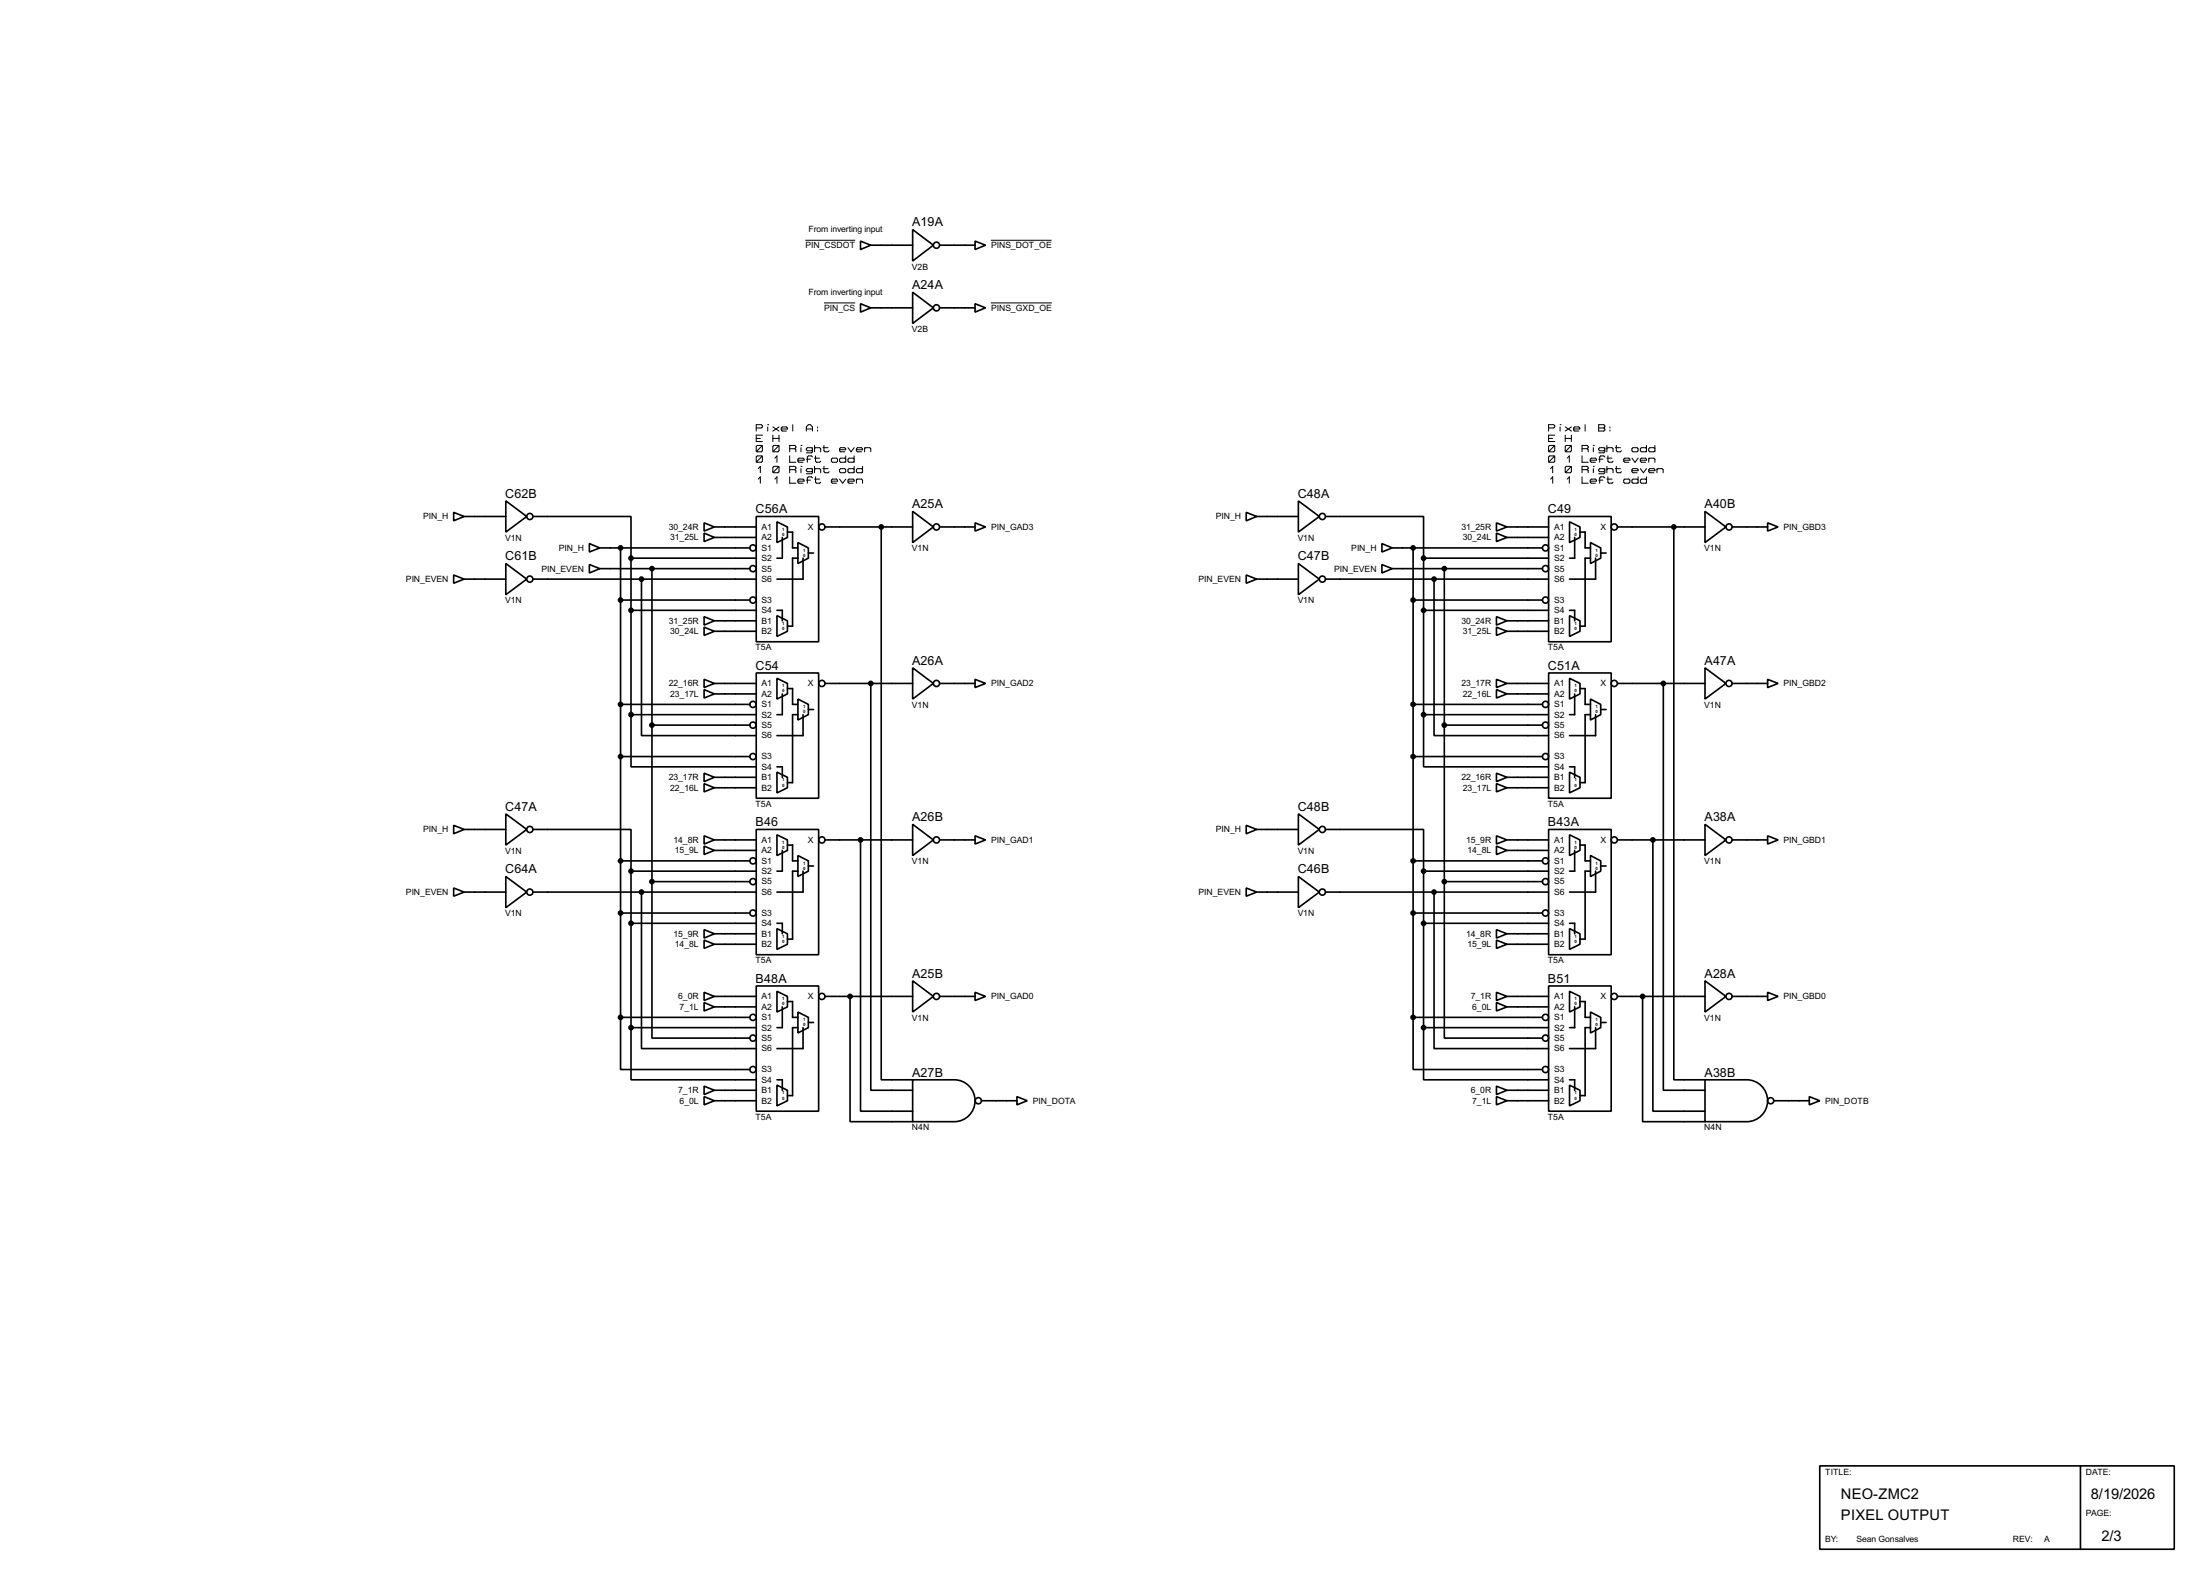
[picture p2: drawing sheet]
<svg xmlns="http://www.w3.org/2000/svg" width="536mm" height="383mm" viewBox="0 0 536 383" stroke-linecap="round" stroke-linejoin="round" font-family="sans-serif">
<g fill="none" stroke="#000" stroke-width=".4">
<path d="M209.6 58.7l2.5 1-2.5 1.1zM212.1 59.7h10.2M222.3 55.9l5.1 3.8-5.1 3.9zM228.9 59.7h8.6M237.5 58.7l2.6 1-2.6 1.1zM209.6 74l2.5 1-2.5 1zM212.1 75h10.2M222.3 71.2l5.1 3.8-5.1 3.8zM228.9 75h8.6M237.5 74l2.6 1-2.6 1zM110.5 124.8l2.6 1-2.6 1zM113.1 125.8h10.1"/>
<path d="M123.2 137.2l5.1 3.8-5.1 3.8zM123.2 122l5.1 3.8-5.1 3.8zM129.8 125.8h23.9v10.1M143.6 132.4l2.5 1-2.5 1zM143.6 137.5l2.5 1-2.5 1zM146.1 133.4h36.6M146.1 138.5h36.6M151.2 133.4v114.3M153.7 135.9h30.5M153.7 135.9v38.1M158.8 138.5v76.2M171.5 127.3l2.5 1-2.5 1z"/>
<path d="M171.5 129.8l2.5 1.1-2.5 1zM174 128.3h10.2M174 130.9h10.2M184.2 125.8h15.2v30.5h-15.2zM189.3 127.1l2.5 1.2v2.6l-2.5 1.2zM190.6 130.9v5h-1.3M191.8 129.6h1.3v3.8h1.3M194.4 132.1l2.5 1.3v2.5l-2.5 1.3zM194.4 135.9h-1.3v16.6h-1.3M195.6 135.9v5.1h-6.3M196.9 134.7h1.3M201 128.3h21.3"/>
<path d="M214.7 128.3v134.6h7.6M222.3 124.5l5.1 3.8-5.1 3.8zM228.9 128.3h8.6M237.5 127.3l2.6 1-2.6 1zM303.6 124.8l2.5 1-2.5 1zM306.1 125.8h10.2M316.3 137.2l5.1 3.8-5.1 3.8zM316.3 122l5.1 3.8-5.1 3.8zM322.9 125.8h23.9v10.1M336.6 132.4l2.5 1-2.5 1zM336.6 137.5l2.5 1-2.5 1zM339.1 133.4h36.6"/>
<path d="M339.1 138.5h36.6M344.2 133.4v114.3M346.8 135.9h30.4M346.8 135.9v38.1M351.8 138.5v76.2M364.5 127.3l2.6 1-2.6 1zM364.5 129.8l2.6 1.1-2.6 1zM367.1 128.3h10.1M367.1 130.9h10.1M377.2 125.8h15.3v30.5h-15.3zM382.3 127.1l2.6 1.2v2.6l-2.6 1.2zM383.6 130.9v5h-1.3"/>
<path d="M384.9 129.6h1.2v3.8h1.3M387.4 132.1l2.5 1.3v2.5l-2.5 1.3zM387.4 135.9h-1.3v16.6h-1.2M388.7 135.9v5.1h-6.4M389.9 134.7h1.3M394 128.3h21.3M407.7 128.3v134.6h7.6M415.3 124.5l5.1 3.8-5.1 3.8zM421.9 128.3h8.7M430.6 127.3l2.5 1-2.5 1zM110.5 140l2.6 1-2.6 1zM113.1 141h10.1"/>
<path d="M129.8 141h54.4M151.2 146.1h31.5M153.7 148.6h30.5M156.3 141v38.1h27.9M171.5 152.7l2.5 1-2.5 1zM171.5 150.2l2.5 1-2.5 1zM174 153.7h10.2M174 151.2h10.2M189.3 149.9l2.5 1.3v2.5l-2.5 1.3zM189.3 148.6h1.3v2.6M303.6 140l2.5 1-2.5 1zM306.1 141h10.2"/>
<path d="M322.9 141h54.3M344.2 146.1h31.5M346.8 148.6h30.4M349.3 141v38.1h27.9M364.5 152.7l2.6 1-2.6 1zM364.5 150.2l2.6 1-2.6 1zM367.1 153.7h10.1M367.1 151.2h10.1M382.3 149.9l2.6 1.3v2.5l-2.6 1.3zM382.3 148.6h1.3v2.6M151.2 171.5h31.5M153.7 174v12.7h30.5"/>
<path d="M153.7 174h30.5M158.8 176.6h23.9M171.5 165.4l2.5 1-2.5 1zM171.5 167.9l2.5 1.1-2.5 1zM174 166.4h10.2M174 169h10.2M184.2 163.9h15.2v30.5h-15.2zM189.3 165.2l2.5 1.2v2.6l-2.5 1.2zM190.6 169v5h-1.3M191.8 167.7h1.3v3.8h1.3M194.4 170.2l2.5 1.3v2.5l-2.5 1.3zM194.4 174h-1.3v16.6h-1.3"/>
<path d="M195.6 174v5.1h-6.3M196.9 172.8h1.3M201 166.4h21.3M212.1 166.4v99.1h10.2M222.3 162.6l5.1 3.8-5.1 3.8zM228.9 166.4h8.6M237.5 165.4l2.6 1-2.6 1zM344.2 171.5h31.5M346.8 174v12.7h30.4M346.8 174h30.4M351.8 176.6h23.9M364.5 165.4l2.6 1-2.6 1z"/>
<path d="M364.5 167.9l2.6 1.1-2.6 1zM367.1 166.4h10.1M367.1 169h10.1M377.2 163.9h15.3v30.5h-15.3zM382.3 165.2l2.6 1.2v2.6l-2.6 1.2zM383.6 169v5h-1.3M384.9 167.7h1.2v3.8h1.3M387.4 170.2l2.5 1.3v2.5l-2.5 1.3zM387.4 174h-1.3v16.6h-1.2M388.7 174v5.1h-6.4M389.9 172.8h1.3M394 166.4h21.3"/>
<path d="M405.2 166.4v99.1h10.1M415.3 162.6l5.1 3.8-5.1 3.8zM421.9 166.4h8.7M430.6 165.4l2.5 1-2.5 1zM123.2 198.2l5.1 3.8-5.1 3.8zM151.2 184.2h31.5M171.5 190.8l2.5 1-2.5 1zM171.5 188.3l2.5 1-2.5 1zM174 191.8h10.2M174 189.3h10.2M189.3 188l2.5 1.3v2.5l-2.5 1.3zM189.3 186.7h1.3v2.6"/>
<path d="M316.3 198.2l5.1 3.8-5.1 3.8zM344.2 184.2h31.5M364.5 190.8l2.6 1-2.6 1zM364.5 188.3l2.6 1-2.6 1zM367.1 191.8h10.1M367.1 189.3h10.1M382.3 188l2.6 1.3v2.5l-2.6 1.3zM382.3 186.7h1.3v2.6M110.5 216.2l2.6 1-2.6 1zM110.5 201l2.6 1-2.6 1zM113.1 217.2h10.1M113.1 202h10.1"/>
<path d="M123.2 213.4l5.1 3.8-5.1 3.8zM129.8 202h23.9v10.1M129.8 217.2h54.4M151.2 209.6h31.5M153.7 212.1h30.5M153.7 212.1v38.1M156.3 217.2v38.1h27.9M158.8 214.7v38.1h23.9M158.8 214.7h23.9M171.5 203.5l2.5 1-2.5 1zM171.5 206l2.5 1.1-2.5 1zM174 204.5h10.2"/>
<path d="M174 207.1h10.2M184.2 202h15.2v30.5h-15.2zM189.3 203.3l2.5 1.2v2.6l-2.5 1.2zM190.6 207.1v5h-1.3M191.8 205.8h1.3v3.8h1.3M194.4 208.3l2.5 1.3v2.5l-2.5 1.3zM194.4 212.1h-1.3v16.6h-1.3M195.6 212.1v5.1h-6.3M196.9 210.9h1.3M201 204.5h21.3M209.6 204.5v66.1h12.7M222.3 200.7l5.1 3.8-5.1 3.8z"/>
<path d="M228.9 204.5h8.6M237.5 203.5l2.6 1-2.6 1zM303.6 216.2l2.5 1-2.5 1zM303.6 201l2.5 1-2.5 1zM306.1 217.2h10.2M306.1 202h10.2M316.3 213.4l5.1 3.8-5.1 3.8zM322.9 202h23.9v10.1M322.9 217.2h54.3M344.2 209.6h31.5M346.8 212.1h30.4M346.8 212.1v38.1"/>
<path d="M349.3 217.2v38.1h27.9M351.8 214.7v38.1h23.9M351.8 214.7h23.9M364.5 203.5l2.6 1-2.6 1zM364.5 206l2.6 1.1-2.6 1zM367.1 204.5h10.1M367.1 207.1h10.1M377.2 202h15.3v30.5h-15.3zM382.3 203.3l2.6 1.2v2.6l-2.6 1.2zM383.6 207.1v5h-1.3M384.9 205.8h1.2v3.8h1.3M387.4 208.3l2.5 1.3v2.5l-2.5 1.3z"/>
<path d="M387.4 212.1h-1.3v16.6h-1.2M388.7 212.1v5.1h-6.4M389.9 210.9h1.3M394 204.5h21.3M402.6 204.5v66.1h12.7M415.3 200.7l5.1 3.8-5.1 3.8zM421.9 204.5h8.7M430.6 203.5l2.5 1-2.5 1zM151.2 222.3h31.5M153.7 224.8h30.5M171.5 228.9l2.5 1-2.5 1zM171.5 226.4l2.5 1-2.5 1z"/>
<path d="M174 229.9h10.2M174 227.4h10.2M189.3 226.1l2.5 1.3v2.5l-2.5 1.3zM189.3 224.8h1.3v2.6M222.3 238.8l5.1 3.8-5.1 3.8zM344.2 222.3h31.5M346.8 224.8h30.4M364.5 228.9l2.6 1-2.6 1zM364.5 226.4l2.6 1-2.6 1zM367.1 229.9h10.1M367.1 227.4h10.1M382.3 226.1l2.6 1.3v2.5l-2.6 1.3z"/>
<path d="M382.3 224.8h1.3v2.6M415.3 238.8l5.1 3.8-5.1 3.8zM151.2 247.7v12.7h31.5M151.2 247.7h31.5M153.7 250.2v12.7h30.5M153.7 250.2h30.5M171.5 241.6l2.5 1-2.5 1zM171.5 244.1l2.5 1.1-2.5 1zM174 242.6h10.2M174 245.2h10.2M184.2 240.1h15.2v30.5h-15.2zM189.3 241.4l2.5 1.2v2.6l-2.5 1.2z"/>
<path d="M190.6 245.2v5h-1.3M191.8 243.9h1.3v3.8h1.3M194.4 246.4l2.5 1.3v2.5l-2.5 1.3zM194.4 250.2h-1.3v16.6h-1.3M195.6 250.2v5.1h-6.3M196.9 249h1.3M201 242.6h21.3M207.1 242.6v30.5h15.2M228.9 242.6h8.6M237.5 241.6l2.6 1-2.6 1zM344.2 247.7v12.7h31.5M344.2 247.7h31.5"/>
<path d="M346.8 250.2v12.7h30.4M346.8 250.2h30.4M364.5 241.6l2.6 1-2.6 1zM364.5 244.1l2.6 1.1-2.6 1zM367.1 242.6h10.1M367.1 245.2h10.1M377.2 240.1h15.3v30.5h-15.3zM382.3 241.4l2.6 1.2v2.6l-2.6 1.2zM383.6 245.2v5h-1.3M384.9 243.9h1.2v3.8h1.3M387.4 246.4l2.5 1.3v2.5l-2.5 1.3zM387.4 250.2h-1.3v16.6h-1.2"/>
<path d="M388.7 250.2v5.1h-6.4M389.9 249h1.3M394 242.6h21.3M400.1 242.6v30.5h15.2M421.9 242.6h8.7M430.6 241.6l2.5 1-2.5 1zM171.5 267l2.5 1-2.5 1zM171.5 264.5l2.5 1-2.5 1zM174 268h10.2M174 265.5h10.2M189.3 264.2l2.5 1.3v2.5l-2.5 1.3zM189.3 262.9h1.3v2.6"/>
<path d="M222.3 262.9h10.2a5.1 5.1 0 0 1 5 5.1 5.1 5.1 0 0 1-5 5.1h-10.2zM239.1 268h8.6M247.7 267l2.5 1-2.5 1zM364.5 267l2.6 1-2.6 1zM364.5 264.5l2.6 1-2.6 1zM367.1 268h10.1M367.1 265.5h10.1M382.3 264.2l2.6 1.3v2.5l-2.6 1.3zM382.3 262.9h1.3v2.6M415.3 262.9h10.2a5.1 5.1 0 0 1 5.1 5.1 5.1 5.1 0 0 1-5.1 5.1h-10.2zM432.1 268h8.6M440.7 267l2.6 1-2.6 1z"/>
<path d="M443.3 356.9h86.3v20.3h-86.3zM506.8 356.9v20.3"/>
<circle cx="228.1" cy="59.7" r=".75"/>
<circle cx="228.1" cy="75" r=".75"/>
<circle cx="129" cy="125.8" r=".75"/>
<circle cx="183.4" cy="138.5" r=".75"/>
<circle cx="183.4" cy="133.4" r=".75"/>
<circle cx="200.2" cy="128.3" r=".75"/>
<circle cx="228.1" cy="128.3" r=".75"/>
<circle cx="322.1" cy="125.8" r=".75"/>
<circle cx="376.4" cy="133.4" r=".75"/>
<circle cx="376.4" cy="138.5" r=".75"/>
<circle cx="393.2" cy="128.3" r=".75"/>
<circle cx="421.1" cy="128.3" r=".75"/>
<circle cx="129" cy="141" r=".75"/>
<circle cx="183.4" cy="146.1" r=".75"/>
<circle cx="322.1" cy="141" r=".75"/>
<circle cx="376.4" cy="146.1" r=".75"/>
<circle cx="183.4" cy="171.5" r=".75"/>
<circle cx="183.4" cy="176.6" r=".75"/>
<circle cx="200.2" cy="166.4" r=".75"/>
<circle cx="228.1" cy="166.4" r=".75"/>
<circle cx="376.4" cy="171.5" r=".75"/>
<circle cx="376.4" cy="176.6" r=".75"/>
<circle cx="393.2" cy="166.4" r=".75"/>
<circle cx="421.1" cy="166.4" r=".75"/>
<circle cx="183.4" cy="184.2" r=".75"/>
<circle cx="376.4" cy="184.2" r=".75"/>
<circle cx="129" cy="217.2" r=".75"/>
<circle cx="129" cy="202" r=".75"/>
<circle cx="183.4" cy="209.6" r=".75"/>
<circle cx="183.4" cy="214.7" r=".75"/>
<circle cx="200.2" cy="204.5" r=".75"/>
<circle cx="228.1" cy="204.5" r=".75"/>
<circle cx="322.1" cy="217.2" r=".75"/>
<circle cx="322.1" cy="202" r=".75"/>
<circle cx="376.4" cy="209.6" r=".75"/>
<circle cx="376.4" cy="214.7" r=".75"/>
<circle cx="393.2" cy="204.5" r=".75"/>
<circle cx="421.1" cy="204.5" r=".75"/>
<circle cx="183.4" cy="222.3" r=".75"/>
<circle cx="376.4" cy="222.3" r=".75"/>
<circle cx="183.4" cy="247.7" r=".75"/>
<circle cx="183.4" cy="252.8" r=".75"/>
<circle cx="200.2" cy="242.6" r=".75"/>
<circle cx="228.1" cy="242.6" r=".75"/>
<circle cx="376.4" cy="252.8" r=".75"/>
<circle cx="376.4" cy="247.7" r=".75"/>
<circle cx="393.2" cy="242.6" r=".75"/>
<circle cx="421.1" cy="242.6" r=".75"/>
<circle cx="183.4" cy="260.4" r=".75"/>
<circle cx="238.3" cy="268" r=".75"/>
<circle cx="376.4" cy="260.4" r=".75"/>
<circle cx="431.3" cy="268" r=".75"/>
</g>
<g fill="#000" stroke="#000" stroke-width=".4">
<circle cx="151.1" cy="133.4" r=".5"/>
<circle cx="153.7" cy="135.9" r=".5"/>
<circle cx="158.8" cy="138.5" r=".5"/>
<circle cx="214.6" cy="128.3" r=".5"/>
<circle cx="344.2" cy="133.4" r=".5"/>
<circle cx="346.7" cy="135.9" r=".5"/>
<circle cx="351.8" cy="138.5" r=".5"/>
<circle cx="407.7" cy="128.3" r=".5"/>
<circle cx="151.1" cy="146.1" r=".5"/>
<circle cx="153.7" cy="148.6" r=".5"/>
<circle cx="156.2" cy="141" r=".5"/>
<circle cx="344.2" cy="146.1" r=".5"/>
<circle cx="346.7" cy="148.6" r=".5"/>
<circle cx="349.3" cy="141" r=".5"/>
<circle cx="151.1" cy="171.5" r=".5"/>
<circle cx="153.7" cy="174" r=".5"/>
<circle cx="158.8" cy="176.6" r=".5"/>
<circle cx="212.1" cy="166.4" r=".5"/>
<circle cx="344.2" cy="171.5" r=".5"/>
<circle cx="346.7" cy="174" r=".5"/>
<circle cx="351.8" cy="176.6" r=".5"/>
<circle cx="405.1" cy="166.4" r=".5"/>
<circle cx="151.1" cy="184.2" r=".5"/>
<circle cx="344.2" cy="184.2" r=".5"/>
<circle cx="151.1" cy="209.6" r=".5"/>
<circle cx="153.7" cy="212.1" r=".5"/>
<circle cx="156.2" cy="217.2" r=".5"/>
<circle cx="158.8" cy="214.7" r=".5"/>
<circle cx="209.6" cy="204.5" r=".5"/>
<circle cx="344.2" cy="209.6" r=".5"/>
<circle cx="346.7" cy="212.1" r=".5"/>
<circle cx="349.3" cy="217.2" r=".5"/>
<circle cx="351.8" cy="214.7" r=".5"/>
<circle cx="402.6" cy="204.5" r=".5"/>
<circle cx="151.1" cy="222.3" r=".5"/>
<circle cx="153.7" cy="224.8" r=".5"/>
<circle cx="344.2" cy="222.3" r=".5"/>
<circle cx="346.7" cy="224.8" r=".5"/>
<circle cx="151.1" cy="247.7" r=".5"/>
<circle cx="153.7" cy="250.2" r=".5"/>
<circle cx="207" cy="242.6" r=".5"/>
<circle cx="344.2" cy="247.7" r=".5"/>
<circle cx="346.7" cy="250.2" r=".5"/>
<circle cx="400.1" cy="242.6" r=".5"/>
</g>
<path d="M196.2 58.5h12.1M241.4 58.5h14.8M200.7 73.8h7.6M241.4 73.8h14.8" fill="none" stroke="#000" stroke-width=".24"/>
<g fill="none" stroke="#000" stroke-width=".25">
<path d="M184.2 104.2h1.3l.2-.2v-.3l-.2-.3h-1.3v1.6M184.2 106.8h1M184.5 108.5h1l.2 .2v1.1l-.2 .2h-1l-.3-.2v-1.1zM184.5 111h1l.2 .3v1l-.2 .3h-1l-.3-.3v-1zM184.7 114.1l.5-.5v1.5M184.7 116.7l.5-.6v1.6M185.7 106h-1.5v1.5h1.5M185.7 108.5l-1.5 1.5M185.7 111l-1.5 1.6M187 103.4h.1M187 104v1M188.3 104l1.5 1"/>
<path d="M188.3 106.8h1.5M188.3 106v1.5M188.5 108.5h1l.3 .2v1.1l-.3 .2h-1l-.2-.2v-1.1zM188.5 113.6h1l.3 .2v1.1l-.3 .2h-1l-.2-.2v-1.1zM188.8 111.6l.5-.6v1.6M188.8 116.7l.5-.6v1.6M189.8 104l-1.5 1M189.8 106v1.5M189.8 108.5l-1.5 1.5M189.8 113.6l-1.5 1.5M190.3 104.5h1.5l-.2-.5h-1l-.3 .2v.5l.3 .3h1M192.4 111v1.6h1.5"/>
<path d="M192.4 116.1v1.6h1.5M192.4 109.3h1.2M192.4 114.4h1.2M193.1 103.4v1.6M193.6 109.3l.3-.3v-.3l-.3-.2h-1.2v1.5M193.6 114.4l.3-.3v-.3l-.3-.2h-1.2v1.5M193.6 109.3l.3 .2v.5M193.6 114.4l.3 .2v.5M194.4 112.1h1.5l-.3-.5h-1l-.2 .2v.5l.2 .3h1M194.4 117.2h1.5l-.3-.5h-1l-.2 .2v.5l.2 .3h1M195.1 108.5h.1M195.1 113.6h.1"/>
<path d="M195.1 109v1M195.1 114.1v1M196.4 105v-1l.5-.6h.5l.5 .6v1M196.4 104.5h1.5M196.4 111.8h1M196.4 116.9h1M197.9 109.3l-.2-.3h-1l-.3 .3 .3 .5h1l.2-.3M197.9 114.4l-.2-.3h-1l-.3 .3 .3 .5h1l.2-.3M197.9 109v1l-.2 .3h-1.3M197.9 114.1v1l-.2 .3h-1.3M197.9 111.3l-.2-.3h-.8l-.2 .3v1.3M197.9 116.4l-.2-.3h-.8l-.2 .3v1.3"/>
<path d="M198.4 109.3l.3-.3h1l.2 .3v.7M198.4 114.4l.3-.3h1l.2 .3v.7M198.4 108.5v1.5M198.4 113.6v1.5M198.4 111.6h1.3M198.4 116.7h1.3M198.7 111v1.3l.2 .3h.8l.2-.3M198.7 116.1v1.3l.2 .3h.8l.2-.3M199.2 104v.2M199.2 104.7v.3M200.5 109h1.2M200.5 114.1h1.2"/>
<path d="M200.7 108.5v1.3l.3 .2h.7l.3-.2M200.7 113.6v1.3l.3 .2h.7l.3-.2M202.5 111.8l.3-.2h1l.2 .2v.5l-.2 .3h-1l-.3-.3zM202.5 117.2h1.5l-.2-.5h-1l-.3 .2v.5l.3 .3h1M204.5 109.5h1.5l-.2-.5h-1l-.3 .3v.5l.3 .2h1M204.5 116.7l.8 1 .7-1M204.8 114.1h1l.2 .3v.5l-.2 .2h-1l-.3-.2v-.5zM206 111v1.6M206 111.8l-.2-.2h-1l-.3 .2v.5l.3 .3h1l.2-.3M206.6 109l.7 1 .8-1M206.6 117.2h1.5l-.3-.5h-1l-.2 .2v.5l.2 .3h1M208.1 111.8l-.3-.2h-1l-.2 .2v.5l.2 .3h1l.3-.3"/>
<path d="M208.1 114.4l-.3-.3h-1l-.2 .3v.5l.2 .2h1l.3-.2M208.1 111v1.6M208.1 113.6v1.5M208.6 109.5h1.5l-.2-.5h-1l-.3 .3v.5l.3 .2h1M208.6 116.9l.3-.2h1l.2 .2v.8M208.6 116.7v1M210.1 113.6v1.5M210.1 114.4l-.2-.3h-1l-.3 .3v.5l.3 .2h1l.2-.2M210.6 109.3l.3-.3h1l.2 .3v.7M210.6 109v1M377.2 104.2h1.3l.2-.2v-.3l-.2-.3h-1.3v1.6M377.2 106.8h1"/>
<path d="M377.5 108.5h1l.2 .2v1.1l-.2 .2h-1l-.3-.2v-1.1zM377.5 111h1l.2 .3v1l-.2 .3h-1l-.3-.3v-1zM377.7 114.1l.5-.5v1.5M377.7 116.7l.5-.6v1.6M378.7 106h-1.5v1.5h1.5M378.7 108.5l-1.5 1.5M378.7 111l-1.5 1.6M380 103.4h.1M380 104v1M381.3 106.8h1.5M381.3 108.7l.2-.2h1l.3 .2v1.1l-.3 .2h-1l-.2-.2zM381.3 113.8l.2-.2h1l.3 .2v1.1l-.3 .2h-1l-.2-.2z"/>
<path d="M381.3 104l1.5 1M381.3 106v1.5M381.8 111.6l.5-.6v1.6M381.8 116.7l.5-.6v1.6M382.8 104l-1.5 1M382.8 106v1.5M382.8 108.5l-1.5 1.5M382.8 113.6l-1.5 1.5M383.3 104.5h1.5l-.2-.5h-1l-.3 .2v.5l.3 .3h1M385.4 109.3h1.2M385.4 111v1.6h1.5M385.4 114.4h1.2"/>
<path d="M385.4 116.1v1.6h1.5M386.1 103.4v1.6M386.6 109.3l.3-.3v-.3l-.3-.2h-1.2v1.5M386.6 114.4l.3-.3v-.3l-.3-.2h-1.2v1.5M386.6 109.3l.3 .2v.5M386.6 114.4l.3 .2v.5M387.4 112.1h1.5l-.3-.5h-1l-.2 .2v.5l.2 .3h1M387.4 117.2h1.5l-.3-.5h-1l-.2 .2v.5l.2 .3h1M388.1 108.5h.1M388.1 113.6h.1M388.1 109v1M388.1 114.1v1"/>
<path d="M389.4 103.4h1.3l.2 .3v.3l-.2 .2 .2 .5-.2 .3h-1.3zM389.4 104.2h1.3M389.4 111.8h1M389.4 116.9h1M390.9 109.3l-.2-.3h-1l-.3 .3 .3 .5h1l.2-.3M390.9 109v1l-.2 .3h-1.3M390.9 111.3l-.2-.3h-.8l-.2 .3v1.3M390.9 114.4l-.2-.3h-1l-.3 .3 .3 .5h1l.2-.3M390.9 114.1v1l-.2 .3h-1.3M390.9 116.4l-.2-.3h-.8l-.2 .3v1.3M391.4 109.3l.3-.3h1l.2 .3v.7M391.4 111.6h1.3"/>
<path d="M391.4 114.4l.3-.3h1l.2 .3v.7M391.4 116.7h1.3M391.4 108.5v1.5M391.4 113.6v1.5M391.7 111v1.3l.2 .3h.8l.2-.3M391.7 116.1v1.3l.2 .3h.8l.2-.3M392.2 104v.2M392.2 104.7v.3M393.5 109h1.2M393.5 114.1h1.2M393.7 108.5v1.3l.3 .2h.7l.3-.2M393.7 113.6v1.3l.3 .2h.7l.3-.2"/>
<path d="M395.5 112.1h1.5l-.2-.5h-1l-.3 .2v.5l.3 .3h1M395.5 116.9l.3-.2h1l.2 .2v.5l-.2 .3h-1l-.3-.3zM397.5 109.3l.3-.3h1l.2 .3v.5l-.2 .2h-1l-.3-.2zM397.5 114.6h1.5l-.2-.5h-1l-.3 .3v.5l.3 .2h1M397.5 111.6l.8 1 .7-1M399 116.9l-.2-.2h-1l-.3 .2v.5l.3 .3h1l.2-.3M399 116.1v1.6M399.6 112.1h1.5l-.3-.5h-1l-.2 .2v.5l.2 .3h1M399.6 114.1l.7 1 .8-1M401.1 109.3l-.3-.3h-1l-.2 .3v.5l.2 .2h1l.3-.2M401.1 116.9l-.3-.2h-1l-.2 .2v.5l.2 .3h1l.3-.3M401.1 108.5v1.5"/>
<path d="M401.1 116.1v1.6M401.6 111.8l.3-.2h1l.2 .2v.8M401.6 114.6h1.5l-.2-.5h-1l-.3 .3v.5l.3 .2h1M401.6 111.6v1M403.1 109.3l-.2-.3h-1l-.3 .3v.5l.3 .2h1l.2-.2M403.1 108.5v1.5M403.6 114.4l.3-.3h1l.2 .3v.7M403.6 114.1v1"/>
</g>
<g font-size="4">
<text x="448.4" y="365.1">NEO-ZMC2</text>
<text x="509.3" y="365.1">8/19/2026</text>
<text x="448.4" y="370.1">PIXEL OUTPUT</text>
<text x="511.9" y="375.2">2/3</text>
</g>
<g font-size="3.4">
<text x="222.2" y="55.1">A19A</text>
<text x="222.2" y="70.4">A24A</text>
<text x="123.1" y="121.2">C62B</text>
<text x="184.1" y="124.9">C56A</text>
<text x="222.2" y="123.7">A25A</text>
<text x="316.1" y="121.2">C48A</text>
<text x="377.1" y="124.9">C49</text>
<text x="415.2" y="123.7">A40B</text>
<text x="123.1" y="136.4">C61B</text>
<text x="316.1" y="136.4">C47B</text>
<text x="222.2" y="161.8">A26A</text>
<text x="415.2" y="161.8">A47A</text>
<text x="184.1" y="163">C54</text>
<text x="377.1" y="163">C51A</text>
<text x="123.1" y="197.4">C47A</text>
<text x="316.1" y="197.4">C48B</text>
<text x="184.1" y="201.2">B46</text>
<text x="222.2" y="199.9">A26B</text>
<text x="377.1" y="201.2">B43A</text>
<text x="415.2" y="199.9">A38A</text>
<text x="123.1" y="212.6">C64A</text>
<text x="316.1" y="212.6">C46B</text>
<text x="184.1" y="239.3">B48A</text>
<text x="222.2" y="238">A25B</text>
<text x="377.1" y="239.3">B51</text>
<text x="415.2" y="238">A28A</text>
<text x="222.2" y="262.1">A27B</text>
<text x="415.2" y="262.1">A38B</text>
</g>
<g font-size="2.4">
<text x="196.9" y="56.5">From inverting input</text>
<text x="196.2" y="60.4">PIN_CSDOT</text>
<text x="222.1" y="65.6">V2B</text>
<text x="241.4" y="60.4">PINS_DOT_OE</text>
<text x="196.9" y="71.8">From inverting input</text>
<text x="200.7" y="75.6">PIN_CS</text>
<text x="241.4" y="75.6">PINS_GXD_OE</text>
<text x="222.1" y="80.8">V2B</text>
<text x="103.1" y="126.4">PIN_H</text>
<text x="123" y="131.7">V1N</text>
<text x="162.9" y="129">30_24R</text>
<text x="163.3" y="131.6">31_25L</text>
<text x="185.5" y="129">A1</text>
<text x="185.5" y="131.6">A2</text>
<text x="196.8" y="129">X</text>
<text x="241.4" y="129">PIN_GAD3</text>
<text x="296.1" y="126.4">PIN_H</text>
<text x="316.1" y="131.7">V1N</text>
<text x="356" y="129">31_25R</text>
<text x="356.3" y="131.6">30_24L</text>
<text x="378.5" y="129">A1</text>
<text x="378.5" y="131.6">A2</text>
<text x="389.8" y="129">X</text>
<text x="434.4" y="129">PIN_GBD3</text>
<text x="136.1" y="134.1">PIN_H</text>
<text x="185.5" y="136.6">S2</text>
<text x="185.5" y="134.1">S1</text>
<text x="222.1" y="134.2">V1N</text>
<text x="329.1" y="134.1">PIN_H</text>
<text x="378.5" y="136.6">S2</text>
<text x="378.5" y="134.1">S1</text>
<text x="415.1" y="134.2">V1N</text>
<text x="98.9" y="141.7">PIN_EVEN</text>
<text x="131.9" y="139.2">PIN_EVEN</text>
<text x="185.5" y="141.7">S6</text>
<text x="185.5" y="139.2">S5</text>
<text x="291.9" y="141.7">PIN_EVEN</text>
<text x="324.9" y="139.2">PIN_EVEN</text>
<text x="378.5" y="141.7">S6</text>
<text x="378.5" y="139.2">S5</text>
<text x="123" y="146.9">V1N</text>
<text x="185.5" y="149.3">S4</text>
<text x="185.5" y="146.8">S3</text>
<text x="316.1" y="146.9">V1N</text>
<text x="378.5" y="149.3">S4</text>
<text x="378.5" y="146.8">S3</text>
<text x="162.9" y="151.9">31_25R</text>
<text x="163.3" y="154.4">30_24L</text>
<text x="185.5" y="154.4">B2</text>
<text x="185.5" y="151.9">B1</text>
<text x="356" y="151.9">30_24R</text>
<text x="356.3" y="154.4">31_25L</text>
<text x="378.5" y="154.4">B2</text>
<text x="378.5" y="151.9">B1</text>
<text x="184" y="158.4">T5A</text>
<text x="377" y="158.4">T5A</text>
<text x="162.9" y="167.1">22_16R</text>
<text x="185.5" y="167.1">A1</text>
<text x="196.8" y="167.1">X</text>
<text x="241.4" y="167.1">PIN_GAD2</text>
<text x="356" y="167.1">23_17R</text>
<text x="378.5" y="167.1">A1</text>
<text x="389.8" y="167.1">X</text>
<text x="434.4" y="167.1">PIN_GBD2</text>
<text x="163.3" y="169.7">23_17L</text>
<text x="185.5" y="169.7">A2</text>
<text x="185.5" y="172.2">S1</text>
<text x="222.1" y="172.3">V1N</text>
<text x="356.3" y="169.7">22_16L</text>
<text x="378.5" y="169.7">A2</text>
<text x="378.5" y="172.2">S1</text>
<text x="415.1" y="172.3">V1N</text>
<text x="185.5" y="174.7">S2</text>
<text x="185.5" y="179.8">S6</text>
<text x="185.5" y="177.3">S5</text>
<text x="378.5" y="174.7">S2</text>
<text x="378.5" y="179.8">S6</text>
<text x="378.5" y="177.3">S5</text>
<text x="185.5" y="184.9">S3</text>
<text x="378.5" y="184.9">S3</text>
<text x="162.9" y="190">23_17R</text>
<text x="185.5" y="187.4">S4</text>
<text x="185.5" y="190">B1</text>
<text x="356" y="190">22_16R</text>
<text x="378.5" y="187.4">S4</text>
<text x="378.5" y="190">B1</text>
<text x="163.3" y="192.5">22_16L</text>
<text x="184" y="196.5">T5A</text>
<text x="185.5" y="192.5">B2</text>
<text x="356.3" y="192.5">23_17L</text>
<text x="377" y="196.5">T5A</text>
<text x="378.5" y="192.5">B2</text>
<text x="103.1" y="202.7">PIN_H</text>
<text x="296.1" y="202.7">PIN_H</text>
<text x="123" y="207.9">V1N</text>
<text x="164.1" y="205.2">14_8R</text>
<text x="164.4" y="207.8">15_9L</text>
<text x="185.5" y="205.2">A1</text>
<text x="185.5" y="207.8">A2</text>
<text x="196.8" y="205.2">X</text>
<text x="241.4" y="205.2">PIN_GAD1</text>
<text x="316.1" y="207.9">V1N</text>
<text x="357.1" y="205.2">15_9R</text>
<text x="357.5" y="207.8">14_8L</text>
<text x="378.5" y="205.2">A1</text>
<text x="378.5" y="207.8">A2</text>
<text x="389.8" y="205.2">X</text>
<text x="434.4" y="205.2">PIN_GBD1</text>
<text x="185.5" y="212.8">S2</text>
<text x="185.5" y="210.3">S1</text>
<text x="185.5" y="215.4">S5</text>
<text x="222.1" y="210.4">V1N</text>
<text x="378.5" y="212.8">S2</text>
<text x="378.5" y="210.3">S1</text>
<text x="378.5" y="215.4">S5</text>
<text x="415.1" y="210.4">V1N</text>
<text x="98.9" y="217.9">PIN_EVEN</text>
<text x="185.5" y="217.9">S6</text>
<text x="291.9" y="217.9">PIN_EVEN</text>
<text x="378.5" y="217.9">S6</text>
<text x="123" y="223.1">V1N</text>
<text x="185.5" y="225.5">S4</text>
<text x="185.5" y="223">S3</text>
<text x="316.1" y="223.1">V1N</text>
<text x="378.5" y="225.5">S4</text>
<text x="378.5" y="223">S3</text>
<text x="164.1" y="228.1">15_9R</text>
<text x="164.4" y="230.6">14_8L</text>
<text x="185.5" y="230.6">B2</text>
<text x="185.5" y="228.1">B1</text>
<text x="357.1" y="228.1">14_8R</text>
<text x="357.5" y="230.6">15_9L</text>
<text x="378.5" y="230.6">B2</text>
<text x="378.5" y="228.1">B1</text>
<text x="184" y="234.6">T5A</text>
<text x="377" y="234.6">T5A</text>
<text x="165.2" y="243.3">6_0R</text>
<text x="165.6" y="245.9">7_1L</text>
<text x="185.5" y="243.3">A1</text>
<text x="185.5" y="245.9">A2</text>
<text x="196.8" y="243.3">X</text>
<text x="241.4" y="243.3">PIN_GAD0</text>
<text x="358.3" y="243.3">7_1R</text>
<text x="358.6" y="245.9">6_0L</text>
<text x="378.5" y="243.3">A1</text>
<text x="378.5" y="245.9">A2</text>
<text x="389.8" y="243.3">X</text>
<text x="434.4" y="243.3">PIN_GBD0</text>
<text x="185.5" y="250.9">S2</text>
<text x="185.5" y="248.4">S1</text>
<text x="222.1" y="248.5">V1N</text>
<text x="378.5" y="250.9">S2</text>
<text x="378.5" y="248.4">S1</text>
<text x="415.1" y="248.5">V1N</text>
<text x="185.5" y="256">S6</text>
<text x="185.5" y="253.5">S5</text>
<text x="378.5" y="256">S6</text>
<text x="378.5" y="253.5">S5</text>
<text x="185.5" y="263.6">S4</text>
<text x="185.5" y="261.1">S3</text>
<text x="378.5" y="263.6">S4</text>
<text x="378.5" y="261.1">S3</text>
<text x="165.2" y="266.2">7_1R</text>
<text x="165.6" y="268.7">6_0L</text>
<text x="185.5" y="268.7">B2</text>
<text x="185.5" y="266.2">B1</text>
<text x="251.5" y="268.7">PIN_DOTA</text>
<text x="358.3" y="266.2">6_0R</text>
<text x="358.6" y="268.7">7_1L</text>
<text x="378.5" y="268.7">B2</text>
<text x="378.5" y="266.2">B1</text>
<text x="444.6" y="268.7">PIN_DOTB</text>
<text x="184" y="272.7">T5A</text>
<text x="222.1" y="275.2">N4N</text>
<text x="377" y="272.7">T5A</text>
<text x="415.1" y="275.2">N4N</text>
<text x="444.6" y="359.1">TITLE:</text>
<text x="508.1" y="359.1">DATE:</text>
<text x="508.1" y="369.2">PAGE:</text>
<text x="444.6" y="375.6">BY:</text>
<text x="452.2" y="375.6">Sean Gonsalves</text>
<text x="490.3" y="375.6">REV:</text>
<text x="497.9" y="375.6">A</text>
</g>
<g font-size="1.2">
<text x="190.6" y="129.2">1</text>
<text x="190.6" y="130.5">0</text>
<text x="383.6" y="129.2">1</text>
<text x="383.6" y="130.5">0</text>
<text x="195.6" y="134.4">1</text>
<text x="195.6" y="135.6">0</text>
<text x="388.7" y="134.4">1</text>
<text x="388.7" y="135.6">0</text>
<text x="190.6" y="152.1">1</text>
<text x="190.6" y="153.4">0</text>
<text x="383.6" y="152.1">1</text>
<text x="383.6" y="153.4">0</text>
<text x="190.6" y="167.4">1</text>
<text x="383.6" y="167.4">1</text>
<text x="190.6" y="168.6">0</text>
<text x="195.6" y="172.5">1</text>
<text x="195.6" y="173.7">0</text>
<text x="383.6" y="168.6">0</text>
<text x="388.7" y="172.5">1</text>
<text x="388.7" y="173.7">0</text>
<text x="190.6" y="190.2">1</text>
<text x="190.6" y="191.5">0</text>
<text x="383.6" y="190.2">1</text>
<text x="383.6" y="191.5">0</text>
<text x="190.6" y="205.5">1</text>
<text x="190.6" y="206.7">0</text>
<text x="383.6" y="205.5">1</text>
<text x="383.6" y="206.7">0</text>
<text x="195.6" y="210.6">1</text>
<text x="195.6" y="211.8">0</text>
<text x="388.7" y="210.6">1</text>
<text x="388.7" y="211.8">0</text>
<text x="190.6" y="228.3">1</text>
<text x="190.6" y="229.6">0</text>
<text x="383.6" y="228.3">1</text>
<text x="383.6" y="229.6">0</text>
<text x="190.6" y="243.6">1</text>
<text x="190.6" y="244.8">0</text>
<text x="383.6" y="243.6">1</text>
<text x="383.6" y="244.8">0</text>
<text x="195.6" y="248.7">1</text>
<text x="195.6" y="249.9">0</text>
<text x="388.7" y="248.7">1</text>
<text x="388.7" y="249.9">0</text>
<text x="190.6" y="266.4">1</text>
<text x="190.6" y="267.7">0</text>
<text x="383.6" y="266.4">1</text>
<text x="383.6" y="267.7">0</text>
</g>
</svg>
